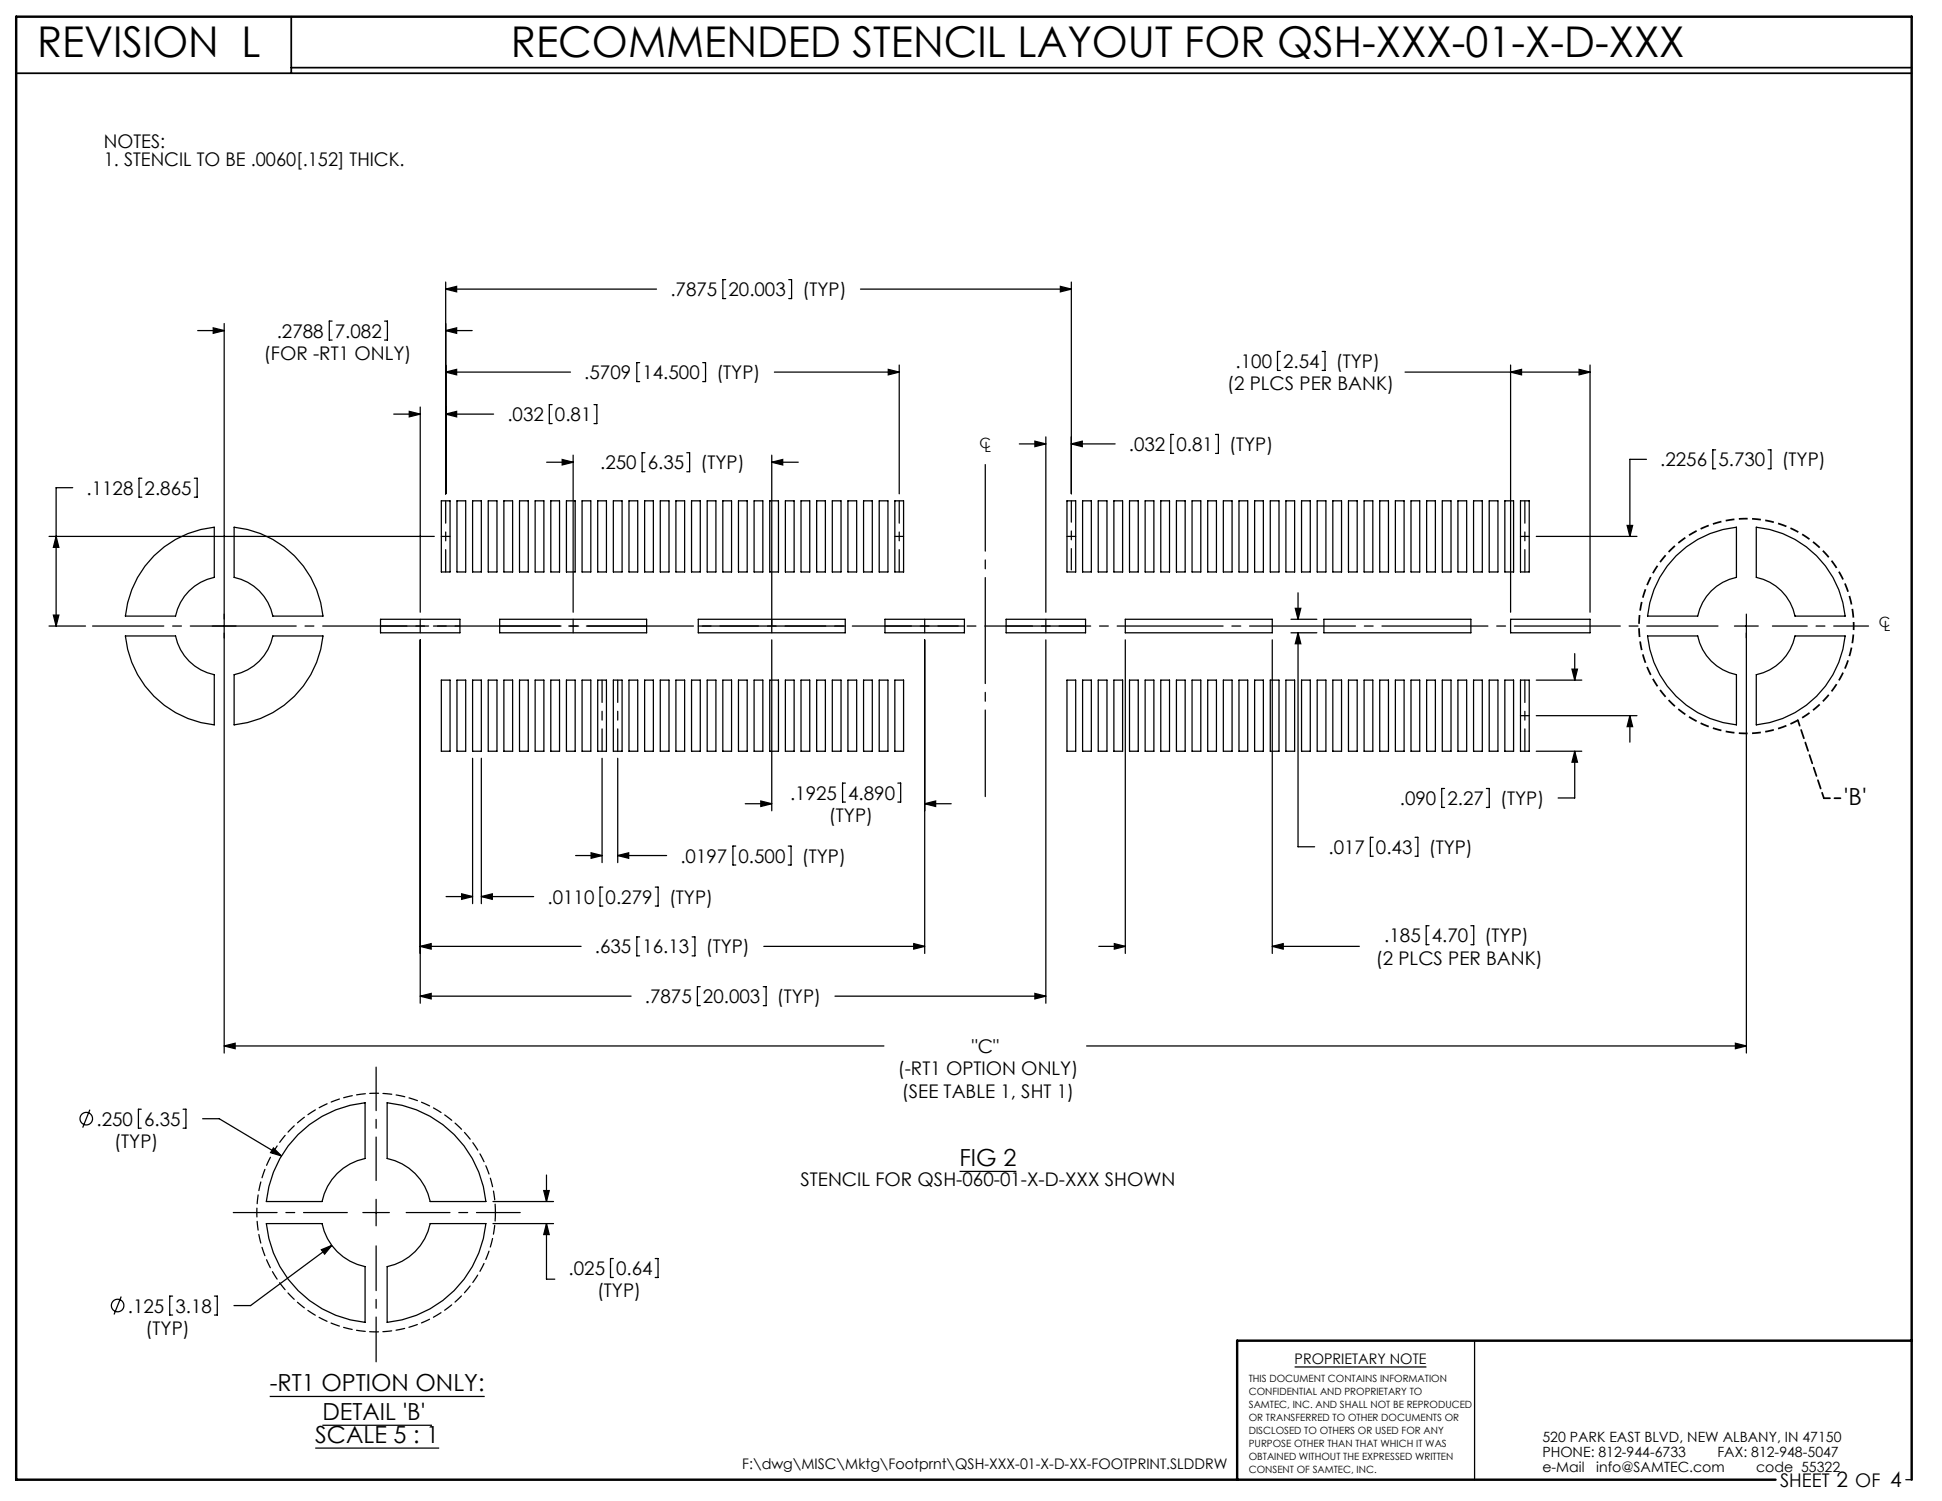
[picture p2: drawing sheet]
<svg xmlns="http://www.w3.org/2000/svg" width="279mm" height="216mm" viewBox="0 0 279 216" stroke-linecap="round" stroke-linejoin="round" font-family="sans-serif">
<g fill="none" stroke="#000" stroke-width=".18">
<path d="M28.4 47.6h3.9M30.7 47.2l1.6 .4-1.6 .3zM32.3 46.5v105M47.8 46.2h-.4v2.7h.4M55.3 46.2h.4v2.7h-.4M56.6 59.6h3.9M58.9 59.2l1.6 .4-1.6 .4zM60.5 58.5v29.6M64.1 40.6v30.4M64.1 47.6h3.8M64.1 59.6h6.9M64.1 41.6h30.4"/>
<path d="M64.1 53.5h18M64.1 47.6l1.6-.4v.7zM64.1 59.6l1.6-.4v.8zM64.1 41.6l1.6-.4v.8zM64.1 53.5l1.6-.4v.8zM79.4 58.2h-.4v2.7h.4M85.5 58.2h.4v2.7h-.4M92 52.2h-.4v2.7h.4M101.1 52.2h.4v2.7h-.4M104.4 40.2h-.4v2.7h.4M111.4 53.5h18M113.5 40.2h.4v2.7h-.4"/>
<path d="M123.8 41.6h30.3M127.8 53.1l1.6 .4-1.6 .4zM129.4 52.5v18.5M152.6 41.2l1.5 .4-1.5 .4zM154.1 40.6v30.4M184.2 50.6h-.4v2.7h.4M190.2 50.6h.4v2.7h-.4M202.1 53.5h26.7M217.3 53.5l1.6-.4v.8zM217.3 52.5v35.6M227.2 53.1l1.6 .4-1.6 .4zM228.8 52.5v35.6"/>
<path d="M7.1 77.2h55.4M8.1 77.2l.4 1.5h-.8zM10.5 70.2h-2.4v19.8M20.4 68.8h-.4v2.7h.4M22.2 79.9a14.3 14.3 0 0 1 8.6-4.1v7.2a7.1 7.1 0 0 0-5.5 5.6h-7.3a14.3 14.3 0 0 1 4.2-8.7zM28 68.8h.4v2.7h-.4M33.7 75.8a14.3 14.3 0 0 1 12.8 12.8h-7.2a7.1 7.1 0 0 0-5.6-5.6zM63.5 72h1.3v10.3h-1.3zM65.7 72h1.3v10.3h-1.3zM68 72h1.3v10.3h-1.3zM70.2 72h1.3v10.3h-1.3zM72.5 72h1.3v10.3h-1.3z"/>
<path d="M74.7 72h1.3v10.3h-1.3zM77 72h1.3v10.3h-1.3zM78.7 66.5h3.8M79.2 72h1.3v10.3h-1.3zM80.9 66.1l1.6 .4-1.6 .4zM81.5 72h1.3v10.3h-1.3zM82.5 65.5v22.6M83.7 72h1.3v10.3h-1.3zM86 72h1.3v10.3h-1.3zM88.2 72h1.3v10.3h-1.3zM90.5 72h1.3v10.3h-1.3zM92.7 72h1.3v10.3h-1.3z"/>
<path d="M92.8 65.1h-.4v2.7h.4M95 72h1.3v10.3h-1.3zM97.2 72h1.3v10.3h-1.3zM98.8 65.1h.4v2.7h-.4M99.5 72h1.3v10.3h-1.3zM101.7 72h1.3v10.3h-1.3zM104 72h1.3v10.3h-1.3zM106.2 72h1.3v10.3h-1.3zM108.5 72h1.3v10.3h-1.3zM110.7 72h1.3v10.3h-1.3zM111 66.5l1.6-.4v.8zM111 65.5v24.5"/>
<path d="M111 66.5h3.8M113 72h1.3v10.3h-1.3zM115.2 72h1.3v10.3h-1.3zM117.5 72h1.3v10.3h-1.3zM119.7 72h1.3v10.3h-1.3zM122 72h1.3v10.3h-1.3zM124.2 72h1.3v10.3h-1.3zM126.5 72h1.3v10.3h-1.3zM128.7 72h1.3v10.3h-1.3zM146.7 63.9h3.8M148.9 63.5l1.6 .4-1.6 .3zM150.5 62.8v25.3"/>
<path d="M153.5 72h1.3v10.3h-1.3zM154.1 63.9h6.3M154.1 63.9l1.6-.4v.7zM155.8 72h1.2v10.3h-1.2zM158 72h1.3v10.3h-1.3zM160.3 72h1.2v10.3h-1.2zM162.5 72h1.3v10.3h-1.3zM164.8 72h1.2v10.3h-1.2zM167 72h1.3v10.3h-1.3zM168.9 62.5h-.4v2.7h.4M169.3 72h1.2v10.3h-1.2zM171.5 72h1.3v10.3h-1.3z"/>
<path d="M173.8 72h1.2v10.3h-1.2zM174.9 62.5h.4v2.7h-.4M176 72h1.3v10.3h-1.3zM178.3 72h1.2v10.3h-1.2zM180.5 72h1.3v10.3h-1.3zM182.8 72h1.2v10.3h-1.2zM185 72h1.3v10.3h-1.3zM187.3 72h1.2v10.3h-1.2zM189.5 72h1.3v10.3h-1.3zM191.8 72h1.2v10.3h-1.2zM194 72h1.3v10.3h-1.3zM196.3 72h1.2v10.3h-1.2z"/>
<path d="M198.5 72h1.3v10.3h-1.3zM200.8 72h1.2v10.3h-1.2zM203 72h1.3v10.3h-1.3zM205.3 72h1.2v10.3h-1.2zM207.5 72h1.3v10.3h-1.3zM209.8 72h1.2v10.3h-1.2zM212 72h1.3v10.3h-1.3zM214.3 72h1.2v10.3h-1.2zM216.5 72h1.3v10.3h-1.3zM218.8 72h1.2v10.3h-1.2zM221 77.2h14.5M234.1 75.6h.8l-.4 1.6z"/>
<path d="M236.9 66.1h-2.4v11.1M241.1 79.9a14.3 14.3 0 0 1 8.7-4.1v7.2a7.1 7.1 0 0 0-5.5 5.6h-7.3a14.3 14.3 0 0 1 4.1-8.7zM246.8 64.7h-.4v2.7h.4M252.7 75.8a14.3 14.3 0 0 1 12.8 12.8h-7.2a7.1 7.1 0 0 0-5.6-5.6zM254.4 64.7h.4v2.7h-.4M7.1 90h5.2M7.7 88.5h.8l-.4 1.5zM18 91.5h7.3a7.1 7.1 0 0 0 5.5 5.5v7.3a14.3 14.3 0 0 1-12.8-12.8zM30.5 90h3.5M33.7 97a7.1 7.1 0 0 0 5.6-5.5h7.2a14.3 14.3 0 0 1-12.8 12.8zM54.7 89.1h11.5v1.9h-11.5zM60.5 92v52.3"/>
<path d="M63.5 97.8h1.3v10.3h-1.3zM65.7 97.8h1.3v10.3h-1.3zM68 97.8h1.3v10.3h-1.3zM70.2 97.8h1.3v10.3h-1.3zM71.9 89.1h21.1v1.9h-21.1zM72.5 97.8h1.3v10.3h-1.3zM74.7 97.8h1.3v10.3h-1.3zM77 97.8h1.3v10.3h-1.3zM79.2 97.8h1.3v10.3h-1.3zM81.5 97.8h1.3v10.3h-1.3zM83.7 97.8h1.3v10.3h-1.3zM86 97.8h1.3v10.3h-1.3z"/>
<path d="M88.2 97.8h1.3v10.3h-1.3zM90.5 97.8h1.3v10.3h-1.3zM92.7 97.8h1.3v10.3h-1.3zM95 97.8h1.3v10.3h-1.3zM97.2 97.8h1.3v10.3h-1.3zM99.5 97.8h1.3v10.3h-1.3zM100.5 89.1h21.1v1.9h-21.1zM101.7 97.8h1.3v10.3h-1.3zM104 97.8h1.3v10.3h-1.3zM106.2 97.8h1.3v10.3h-1.3zM108.5 97.8h1.3v10.3h-1.3zM110.7 97.8h1.3v10.3h-1.3z"/>
<path d="M111 92v24.6M113 97.8h1.3v10.3h-1.3zM115.2 97.8h1.3v10.3h-1.3zM117.5 97.8h1.3v10.3h-1.3zM119.7 97.8h1.3v10.3h-1.3zM122 97.8h1.3v10.3h-1.3zM124.2 97.8h1.3v10.3h-1.3zM126.5 97.8h1.3v10.3h-1.3zM127.3 89.1h11.5v1.9h-11.5zM128.7 97.8h1.3v10.3h-1.3zM133 92v45.1M144.8 89.1h11.4v1.9h-11.4z"/>
<path d="M150.5 92v52.3M153.5 97.8h1.3v10.3h-1.3zM155.8 97.8h1.2v10.3h-1.2zM158 97.8h1.3v10.3h-1.3zM160.3 97.8h1.2v10.3h-1.2zM161.9 92v45.1M161.9 89.1h21.1v1.9h-21.1zM162.5 97.8h1.3v10.3h-1.3zM164.8 97.8h1.2v10.3h-1.2zM167 97.8h1.3v10.3h-1.3zM169.3 97.8h1.2v10.3h-1.2zM171.5 97.8h1.3v10.3h-1.3z"/>
<path d="M173.8 97.8h1.2v10.3h-1.2zM176 97.8h1.3v10.3h-1.3zM178.3 97.8h1.2v10.3h-1.2zM180.5 97.8h1.3v10.3h-1.3zM182.8 97.8h1.2v10.3h-1.2zM183 92v45.1M185 97.8h1.3v10.3h-1.3zM185.7 89.1h3.8M185.7 91h3.8M186.4 87.5h.7l-.3 1.6zM186.8 91l.3 1.6h-.7zM186.8 91v30.8h2.3"/>
<path d="M186.8 85.3v3.8M187.3 97.8h1.2v10.3h-1.2zM189.5 97.8h1.3v10.3h-1.3zM190.5 89.1h21.1v1.9h-21.1zM191.8 97.8h1.2v10.3h-1.2zM194 97.8h1.3v10.3h-1.3zM196.3 97.8h1.2v10.3h-1.2zM198.5 97.8h1.3v10.3h-1.3zM200.8 97.8h1.2v10.3h-1.2zM203 97.8h1.3v10.3h-1.3zM205.3 97.8h1.2v10.3h-1.2zM207.5 97.8h1.3v10.3h-1.3z"/>
<path d="M209.8 97.8h1.2v10.3h-1.2zM212 97.8h1.3v10.3h-1.3zM214.3 97.8h1.2v10.3h-1.2zM216.5 97.8h1.3v10.3h-1.3zM217.3 89.1h11.5v1.9h-11.5zM218.8 97.8h1.2v10.3h-1.2zM221 97.8h6.6M226.2 96.3h.8l-.4 1.5zM226.6 94v3.8M237 91.5h7.3a7.1 7.1 0 0 0 5.5 5.5v7.3a14.3 14.3 0 0 1-12.8-12.8zM249.5 90h3.5M251.3 88.3v63.2"/>
<path d="M258.3 91.5h7.2a14.3 14.3 0 0 1-12.8 12.8v-7.3a7.1 7.1 0 0 0 5.6-5.5zM68 109.1v20.9M69.3 109.1v20.9M86.6 109.1v15M88.9 109.1v15M107.2 115.6h3.8M109.5 115.2l1.5 .4-1.5 .4zM121.6 112.6h-.4v2.8h.4M129.2 112.6h.4v2.8h-.4M133 115.6l1.6-.4v.8zM133 115.6h3.8M207.8 113.4h-.4v2.7h.4"/>
<path d="M213.9 113.4h.4v2.7h-.4M221 102.9h14.5M221 108.1h6.6M226.6 108.1l.4 1.5h-.8zM226.6 108.1v6.7h-2.4M234.5 102.9v3.9M234.5 102.9l.4 1.6h-.8zM60.5 136.1l1.5-.4v.8zM60.5 136.1h23.1M64.2 129h3.8M66.4 128.6l1.6 .4-1.6 .4zM69.3 129l1.5-.4v.8z"/>
<path d="M69.3 129h7.5M82.8 123.1h3.8M85 122.7l1.6 .4-1.6 .4zM86.7 127.6h-.4v2.7h.4M88.9 123.1h7M88.9 123.1l1.5-.4v.8zM92 134.8h-.4v2.7h.4M94.3 127.6h.4v2.7h-.4M99.6 134.8h.4v2.7h-.4M105.9 121.7h-.5v2.7h.5M109.9 136.1h23.1M113.4 121.7h.4v2.7h-.4"/>
<path d="M131.5 135.7l1.5 .4-1.5 .4zM158.1 136.1h3.8M160.3 135.7l1.6 .4-1.6 .4zM183 136.1l1.6-.4v.8zM183 136.1h12.6M197.6 120.4h-.4v2.8h.4M203.6 120.4h.4v2.8h-.4M205.6 133.2h-.4v2.7h.4M211.6 133.2h.4v2.7h-.4M12.9 159.6l-1 2.6M20.3 159.5h-.4v2.8h.4M26.3 159.5h.4v2.8h-.4"/>
<path d="M32.3 150.4l1.5-.3v.7zM32.3 150.4h94.9M55.7 158.6a15.9 15.9 0 0 1 14.2 14.2h-8a7.9 7.9 0 0 0-6.2-6.2zM60.5 143.3l1.5-.4v.8zM60.5 143.3h30.3M100.7 141.9h-.4v2.7h.4M109.8 141.9h.4v2.7h-.4M120.1 143.3h30.4M148.9 142.9l1.6 .4-1.6 .4zM156.3 150.4h95M249.7 150.1l1.6 .3-1.6 .4zM29.2 160.9h2.3l9 5.4"/>
<path d="M38.3 176h8a7.9 7.9 0 0 0 6.2 6.2v8a15.9 15.9 0 0 1-14.2-14.2zM39.3 165.1l1.2 1.2-1.6-.5zM42.9 163.2a15.9 15.9 0 0 1 9.6-4.6v8a7.9 7.9 0 0 0-6.2 6.2h-8a15.9 15.9 0 0 1 4.6-9.6zM46.2 179.8l1.5-.7-1 1.3zM47.7 179.1l-11.6 8.7h-2.4M52.2 174.4h3.8M54.1 172.5v3.8M70.9 172.8h8.7M70.9 176h8.7M78.2 171.3h.8l-.4 1.5zM78.6 176l.4 1.6h-.8zM78.6 176v8h1.2"/>
<path d="M78.6 169v3.8M138.1 168.5h8.1M17.4 186.5l-1 2.6M24.8 186.4h-.4v2.8h.4M30.9 186.4h.4v2.8h-.4M55.7 182.2a7.9 7.9 0 0 0 6.2-6.2h8a15.9 15.9 0 0 1-14.2 14.2zM88.2 181h-.4v2.8h.4M94.3 181h.4v2.8h-.4M186.3 196.6h18.9M212.2 192.8v20M38.8 200.9h30.9M45.4 208.3h17.8"/>
<path d="M46.4 205h15.8M274.2 212.8h.8"/>
<circle cx="12.4" cy="160.9" r=".9"/>
<circle cx="16.9" cy="187.8" r=".9"/>
</g>
<path d="M2.3 10.5h272.7M41.9 2.4v8.1M41.9 9.7h233.1" fill="none" stroke="#000" stroke-width=".25"/>
<path d="M275 192.8h-97v20M255.5 212.8h-253.2v-210.4h272.7v210.4" fill="none" stroke="#000" stroke-width=".35"/>
<path d="M266.7 90a15.4 15.4 0 0 0-22.8-13.5 15.4 15.4 0 0 0-1 26.5 15.4 15.4 0 0 0 23.8-11.8v-1.2" fill="none" stroke="#000" stroke-width=".25" stroke-dasharray="1.3 .6" stroke-dashoffset=".7" stroke-linecap="butt"/>
<path d="M262.4 114.8l-3.7-11.2M264.8 114.8h-2.4" fill="none" stroke="#000" stroke-width=".25" stroke-dasharray="1.3 .6" stroke-dashoffset=".4"/>
<path d="M64.1 72v10.3M129.4 72v10.3M219.4 72v10.3M86.6 97.8v10.3M88.9 97.8v10.3M219.4 97.8v10.3" fill="none" stroke="#000" stroke-width=".18" stroke-dasharray="15.2 1.3 1.3 1.3" stroke-dashoffset="12"/>
<path d="M141.8 114.6v-47.8" fill="none" stroke="#000" stroke-width=".18" stroke-dasharray="15.2 1.3 1.3 1.3" stroke-dashoffset="2.8"/>
<path d="M13.3 90h233.9" fill="none" stroke="#000" stroke-width=".18" stroke-dasharray="15.2 1.3 1.3 1.3" stroke-dashoffset="5"/>
<path d="M71.9 90h21.1M100.5 90h21.1" fill="none" stroke="#000" stroke-width=".18" stroke-dasharray="15.2 1.3 1.3 1.3" stroke-dashoffset="6.6"/>
<path d="M54.7 90h11.5M127.3 90h11.5M144.8 90h11.4" fill="none" stroke="#000" stroke-width=".18" stroke-dasharray="15.2 1.3 1.3 1.3" stroke-dashoffset="11.4"/>
<path d="M63.5 77.2h1.3M128.7 77.2h1.3M153.5 77.2h1.3M218.8 77.2h1.2M60.5 89.1v1.9M82.5 89.1v1.9M111 89.1v1.9M133 89.1v1.9M150.5 89.1v1.9M218.8 102.9h1.2" fill="none" stroke="#000" stroke-width=".18" stroke-dasharray="15.2 1.3 1.3 1.3"/>
<path d="M255 90h13.8" fill="none" stroke="#000" stroke-width=".18" stroke-dasharray="15.2 1.3 1.3 1.3" stroke-dashoffset="10.2"/>
<path d="M154.1 72v10" fill="none" stroke="#000" stroke-width=".18" stroke-dasharray="15.2 1.3 1.3 1.3" stroke-dashoffset="12.2"/>
<path d="M33.6 174.4h16.4M58.4 174.4h16.4" fill="none" stroke="#000" stroke-width=".18" stroke-dasharray="15.2 1.3 1.3 1.3" stroke-dashoffset="8.9"/>
<path d="M54.1 169.8v-16.3" fill="none" stroke="#000" stroke-width=".18" stroke-dasharray="15.2 1.3 1.3 1.3" stroke-dashoffset="9"/>
<path d="M54.1 179.2v16.7" fill="none" stroke="#000" stroke-width=".18" stroke-dasharray="15.2 1.3 1.3 1.3" stroke-dashoffset="8.8"/>
<g fill="#000">
<path d="M30.7 47.2l1.6 .4-1.6 .3zM64.1 47.6l1.6-.4v.7zM64.1 59.6l1.6-.4v.8zM58.9 59.2l1.6 .4-1.6 .4zM64.1 41.6l1.6-.4v.8zM152.6 41.2l1.5 .4-1.5 .4zM64.1 53.5l1.6-.4v.8zM127.8 53.1l1.6 .4-1.6 .4zM7.7 88.5h.8l-.4 1.5zM8.1 77.2l.4 1.5h-.8zM111 66.5l1.6-.4v.8zM80.9 66.1l1.6 .4-1.6 .4zM109.5 115.2l1.5 .4-1.5 .4zM133 115.6l1.6-.4v.8zM85 122.7l1.6 .4-1.6 .4zM88.9 123.1l1.5-.4v.8zM60.5 136.1l1.5-.4v.8zM131.5 135.7l1.5 .4-1.5 .4zM60.5 143.3l1.5-.4v.8zM148.9 142.9l1.6 .4-1.6 .4zM234.1 75.6h.8l-.4 1.6zM234.5 102.9l.4 1.6h-.8zM154.1 63.9l1.6-.4v.7zM148.9 63.5l1.6 .4-1.6 .3z"/>
<path d="M32.3 150.4l1.5-.3v.7zM249.7 150.1l1.6 .3-1.6 .4zM66.4 128.6l1.6 .4-1.6 .4zM69.3 129l1.5-.4v.8zM226.6 108.1l.4 1.5h-.8zM226.2 96.3h.8l-.4 1.5zM186.4 87.5h.7l-.3 1.6zM186.8 91l.3 1.6h-.7zM227.2 53.1l1.6 .4-1.6 .4zM217.3 53.5l1.6-.4v.8zM160.3 135.7l1.6 .4-1.6 .4zM183 136.1l1.6-.4v.8zM39.3 165.1l-.4 .7 1.6 .5zM46.2 179.8l.5 .6 1-1.3zM78.2 171.3h.8l-.4 1.5zM78.6 176l.4 1.6h-.8z"/>
</g>
<path d="M71.3 174.4l-.1-1.7-.3-1.8-.4-1.6-.6-1.6-.7-1.5-.9-1.4-1-1.3-1.1-1.3-1.2-1.1-1.4-1-1.4-.8-1.5-.7-1.6-.6-1.6-.4-1.6-.3h-1.7h-1.7l-1.6 .3-1.6 .3-1.6 .6-1.5 .7-1.6 .9-1.4 1-1.2 1.1-1.2 1.4-1 1.4-.9 1.4-.7 1.5-.5 1.6-.4 1.6-.3 1.6v1.7v1.7l.3 1.6 .4 1.6 .5 1.6 .7 1.5 .9 1.5 1 1.3 1.1 1.2 1.2 1.2 1.3 1 1.5 .9 1.4 .7 1.6 .6 1.6 .4 1.9 .3 1.6 .1 1.7-.1 1.6-.2 1.7-.4 1.5-.6 1.5-.7 1.6-.9 1.4-1 1.2-1.1 1.3-1.4 .9-1.3 .9-1.5 .7-1.5 .5-1.6 .5-1.6 .2-1.6 .1-1.7" fill="none" stroke="#000" stroke-width=".18" stroke-dasharray="1.3 .6" stroke-dashoffset=".1"/>
<g font-size="6.1">
<text x="5.3" y="8.2">REVISION L</text>
<text x="73.5" y="8.3">RECOMMENDED STENCIL LAYOUT FOR QSH-XXX-01-X-D-XXX</text>
</g>
<g font-size="3.4">
<text x="265.3" y="115.8">'B'</text>
<text x="138.1" y="167.8">FIG 2</text>
<text x="38.8" y="200.1">-RT1 OPTION ONLY:</text>
<text x="45.4" y="207.6">SCALE 5 : 1</text>
<text x="46.4" y="204.3">DETAIL 'B'</text>
</g>
<g font-size="2.7">
<text x="14.9" y="21.2">NOTES:</text>
<text x="14.9" y="23.9">1. STENCIL TO BE .0060[.152] THICK.</text>
<text x="96.4" y="42.6">.7875</text>
<text x="104.8" y="42.6">20.003</text>
<text x="115.4" y="42.6">(TYP)</text>
<text x="38" y="51.8">(FOR -RT1 ONLY)</text>
<text x="39.8" y="48.6">.2788</text>
<text x="48.2" y="48.6">7.082</text>
<text x="177.8" y="52.9">.100</text>
<text x="184.6" y="52.9">2.54</text>
<text x="192.2" y="52.9">(TYP)</text>
<text x="84.1" y="54.5">.5709</text>
<text x="92.4" y="54.5">14.500</text>
<text x="103.1" y="54.5">(TYP)</text>
<text x="176.6" y="56.1">(2 PLCS PER BANK)</text>
<text x="73" y="60.6">.032</text>
<text x="79.8" y="60.6">0.81</text>
<text x="162.4" y="64.9">.032</text>
<text x="169.2" y="64.9">0.81</text>
<text x="176.8" y="64.9">(TYP)</text>
<text x="12.4" y="71.2">.1128</text>
<text x="20.8" y="71.2">2.865</text>
<text x="86.4" y="67.5">.250</text>
<text x="93.2" y="67.5">6.35</text>
<text x="100.8" y="67.5">(TYP)</text>
<text x="238.9" y="67.1">.2256</text>
<text x="247.2" y="67.1">5.730</text>
<text x="256.3" y="67.1">(TYP)</text>
<text x="113.7" y="115">.1925</text>
<text x="119.3" y="118.2">(TYP)</text>
<text x="122" y="115">4.890</text>
<text x="201.4" y="115.8">.090</text>
<text x="208.2" y="115.8">2.27</text>
<text x="215.8" y="115.8">(TYP)</text>
<text x="97.9" y="124.1">.0197</text>
<text x="106.3" y="124.1">0.500</text>
<text x="115.4" y="124.1">(TYP)</text>
<text x="191.1" y="122.8">.017</text>
<text x="198" y="122.8">0.43</text>
<text x="205.6" y="122.8">(TYP)</text>
<text x="78.8" y="130">.0110</text>
<text x="87.1" y="130">0.279</text>
<text x="96.3" y="130">(TYP)</text>
<text x="85.6" y="137.1">.635</text>
<text x="92.4" y="137.1">16.13</text>
<text x="101.5" y="137.1">(TYP)</text>
<text x="199.2" y="135.5">.185</text>
<text x="206" y="135.5">4.70</text>
<text x="213.6" y="135.5">(TYP)</text>
<text x="198" y="138.7">(2 PLCS PER BANK)</text>
<text x="92.8" y="144.3">.7875</text>
<text x="101.1" y="144.3">20.003</text>
<text x="111.8" y="144.3">(TYP)</text>
<text x="129.2" y="154.7">(-RT1 OPTION ONLY)</text>
<text x="139.8" y="151.5">&quot;C&quot;</text>
<text x="13.9" y="161.9">.250</text>
<text x="20.7" y="161.9">6.35</text>
<text x="129.8" y="157.9">(SEE TABLE 1, SHT 1)</text>
<text x="16.4" y="165.1">(TYP)</text>
<text x="115.2" y="170.6">STENCIL FOR QSH-060-01-X-D-XXX SHOWN</text>
<text x="81.8" y="183.4">.025</text>
<text x="88.7" y="183.4">0.64</text>
<text x="18.4" y="188.8">.125</text>
<text x="25.2" y="188.8">3.18</text>
<text x="85.9" y="186.6">(TYP)</text>
<text x="21" y="192">(TYP)</text>
<text x="256.1" y="213.9">SHEET 2 OF 4</text>
</g>
<g font-size="2.1">
<text x="186.3" y="196.2">PROPRIETARY NOTE</text>
<text x="106.8" y="211.3">F:\dwg\MISC\Mktg\Footprnt\QSH-XXX-01-X-D-XX-FOOTPRINT.SLDDRW</text>
</g>
<g font-size="2">
<text x="140.9" y="64.5">C</text>
<text x="141.7" y="65.1">L</text>
<text x="270.3" y="90.2">C</text>
<text x="271" y="90.8">L</text>
<text x="221.9" y="207.5">520 PARK EAST BLVD, NEW ALBANY, IN 47150</text>
<text x="221.9" y="209.6">PHONE: 812-944-6733</text>
<text x="247.1" y="209.6">FAX: 812-948-5047</text>
<text x="221.9" y="211.8">e-Mail</text>
<text x="229.7" y="211.8">info@SAMTEC.com</text>
<text x="252.6" y="211.8">code 55322</text>
</g>
<g font-size="1.4">
<text x="179.7" y="198.8">THIS DOCUMENT CONTAINS INFORMATION</text>
<text x="179.7" y="200.6">CONFIDENTIAL AND PROPRIETARY TO</text>
<text x="179.7" y="202.5">SAMTEC, INC. AND SHALL NOT BE REPRODUCED</text>
<text x="179.7" y="204.4">OR TRANSFERRED TO OTHER DOCUMENTS OR</text>
<text x="179.7" y="206.2">DISCLOSED TO OTHERS OR USED FOR ANY</text>
<text x="179.7" y="208.1">PURPOSE OTHER THAN THAT WHICH IT WAS</text>
<text x="179.7" y="210">OBTAINED WITHOUT THE EXPRESSED WRITTEN</text>
<text x="179.7" y="211.8">CONSENT OF SAMTEC, INC.</text>
</g>
</svg>
